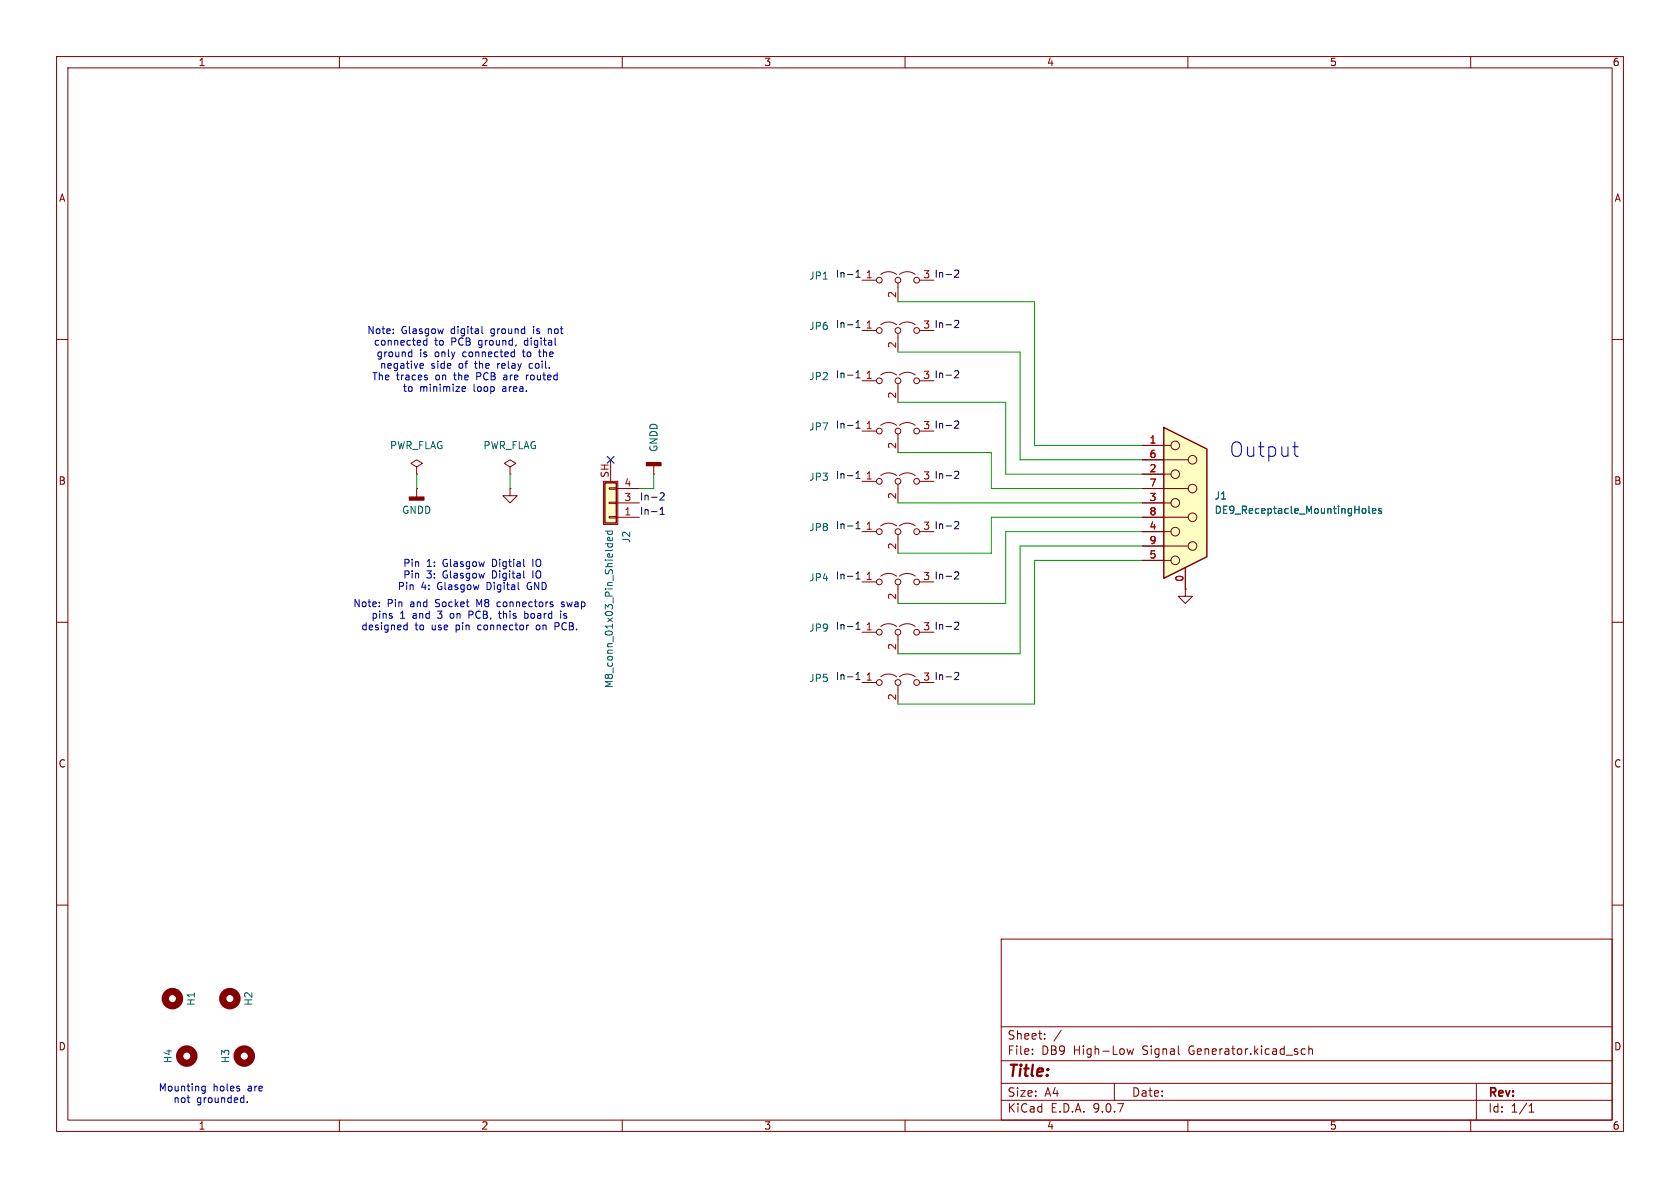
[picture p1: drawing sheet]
<svg xmlns="http://www.w3.org/2000/svg" width="297mm" height="210mm" viewBox="0 0 297 210" stroke-linecap="round" stroke-linejoin="round" font-family="sans-serif">
<g fill="none" stroke="#840000" stroke-width=".18">
<path d="M10 10h277v190h-277zM12 12h273v186h-273zM60 10v2M110 10v2M160 10v2M210 10v2M260 10v2M152.4 49.5h2.5M152.4 58.4h2.5M155.7 48.5a2.26 2.26 0 0 1 2.8 0M155.7 57.4a2.26 2.26 0 0 1 2.8 0M158.7 50v3.3"/>
<path d="M158.7 58.9v3.3M159 48.5a2.26 2.26 0 0 1 2.8 0M159 57.4a2.26 2.26 0 0 1 2.8 0M162.6 49.5h2.5M162.6 58.4h2.5M10 60h2M152.4 67.3h2.5M155.7 66.3a2.26 2.26 0 0 1 2.8 0M158.7 67.8v3.3M159 66.3a2.26 2.26 0 0 1 2.8 0M162.6 67.3h2.5M285 60h2"/>
<path d="M90.2 86.4v1.2h1.2l-1.2 1.3-1.3-1.3h1.3M90.2 86.4h.1M152.4 85.1h2.5M152.4 94h2.5M155.7 84.1a2.26 2.26 0 0 1 2.8 0M155.7 93a2.26 2.26 0 0 1 2.8 0M158.7 85.6v3.3M158.7 94.5v3.3M159 84.1a2.26 2.26 0 0 1 2.8 0M159 93a2.26 2.26 0 0 1 2.8 0M162.6 85.1h2.5M162.6 94h2.5"/>
<path d="M10 110h2M285 110h2M10 160h2M177 166h108v32h-108zM285 160h2M60 198v2M110 198v2M160 198v2M177 194.5h108M177 191.5h108M177 187.5h108M177 181.5h108"/>
<path d="M182.5 186.3v.1M182.5 185.5v.1M184.7 183.6v.1M184.7 182.8v.1M187.6 182.1l-1.3 2M197 191.5v3M199.2 185.4l.3 1 .3-.7 .3 .7 .3-1M208.4 186.3l.1 .1M210 198v2M230.2 186.3h.5M230.2 185.5h.5M231.4 185.5l.2-.1 .4 .1v.9"/>
<path d="M231.4 184.9v1.5M260 198v2M261 191.5v6.5M270.3 196.6h.9M270.3 195.5l.4-.4v1.5"/>
<circle cx="155.4" cy="49.5" r=".51"/>
<circle cx="155.4" cy="58.4" r=".51"/>
<circle cx="158.8" cy="49.5" r=".51"/>
<circle cx="158.8" cy="58.4" r=".51"/>
<circle cx="162.1" cy="58.4" r=".51"/>
<circle cx="162.1" cy="49.5" r=".51"/>
<circle cx="155.4" cy="67.3" r=".51"/>
<circle cx="158.8" cy="67.3" r=".51"/>
<circle cx="162.1" cy="67.3" r=".51"/>
<circle cx="155.4" cy="94" r=".51"/>
<circle cx="155.4" cy="85.1" r=".51"/>
<circle cx="158.8" cy="85.1" r=".51"/>
<circle cx="158.8" cy="94" r=".51"/>
<circle cx="162.1" cy="94" r=".51"/>
<circle cx="162.1" cy="85.1" r=".51"/>
</g>
<path d="M205.7 75.6l7.7 3.8v19l-7.7 3.8z" fill="#ffffc2"/>
<path d="M205.7 75.6l7.7 3.8v19l-7.7 3.8z" fill="none" stroke="#840000" stroke-width=".25"/>
<g fill="none" stroke="#840000" stroke-width=".18">
<path d="M152.4 76.2h2.5M155.7 75.2a2.26 2.26 0 0 1 2.8 0M158.7 76.7v3.3M159 75.2a2.26 2.26 0 0 1 2.8 0M162.6 76.2h2.5M201.9 78.7h5.1M73.7 82.6l1-.7-1-.6-1.1 .6 1.1 .7v1.2M73.7 83.8h.1M73.7 86.4h.1M73.7 86.4v1.5M115.6 83.8h.1M115.6 82.3v1.5"/>
<path d="M201.9 81.3h8.2M201.9 83.8h5.1M201.9 86.4h8.2M201.9 88.9h5.1M201.9 91.4h8.2M201.9 94h5.1M201.9 96.5h8.2M201.9 99.1h5.1M152.4 102.9h2.5M155.7 119.6a2.26 2.26 0 0 1 2.8 0M155.7 101.9a2.26 2.26 0 0 1 2.8 0M158.7 103.4v3.3"/>
<path d="M159 119.6a2.26 2.26 0 0 1 2.8 0M159 101.9a2.26 2.26 0 0 1 2.8 0M162.6 102.9h2.5M209.5 104.1v1.3h1.3l-1.3 1.3-1.2-1.3h1.2M209.5 104.1h.1M209.5 100.3v3.8M152.4 120.7h2.5M158.7 121.2v3.3M162.6 120.7h2.5"/>
<circle cx="155.4" cy="76.2" r=".51"/>
<circle cx="158.8" cy="76.2" r=".51"/>
<circle cx="162.1" cy="76.2" r=".51"/>
<circle cx="207.8" cy="78.7" r=".76"/>
<circle cx="207.8" cy="88.9" r=".76"/>
<circle cx="207.8" cy="83.8" r=".76"/>
<circle cx="207.8" cy="94" r=".76"/>
<circle cx="207.8" cy="99.1" r=".76"/>
<circle cx="210.8" cy="86.4" r=".76"/>
<circle cx="210.8" cy="81.3" r=".76"/>
<circle cx="210.8" cy="91.4" r=".76"/>
<circle cx="210.8" cy="96.5" r=".76"/>
<circle cx="155.4" cy="102.9" r=".51"/>
<circle cx="158.8" cy="102.9" r=".51"/>
<circle cx="162.1" cy="102.9" r=".51"/>
<circle cx="155.4" cy="120.7" r=".51"/>
<circle cx="158.8" cy="120.7" r=".51"/>
<circle cx="162.1" cy="120.7" r=".51"/>
</g>
<path d="M241.2 89.9l.3 .2v.4l-.3 .2M242 89.5v1.1l.2 .1M242.6 90.3l.6-.1v-.2l-.4-.1-.2 .2 .1 .6h.5M244.2 90l-.3-.1-.2 .2 .1 .2 .4 .1v.3h-.5" fill="none" stroke="#006464" stroke-width=".18"/>
<g fill="none" stroke="#840000" stroke-width="1.3">
<circle cx="30.5" cy="176.5" r="1.27"/>
<circle cx="40.6" cy="176.5" r="1.27"/>
<circle cx="33" cy="186.7" r="1.27"/>
<circle cx="43.2" cy="186.7" r="1.27"/>
</g>
<g fill="#840000" stroke="#840000" stroke-width=".25">
<path d="M72.4 87.9h2.5v.5h-2.5z"/>
<path d="M114.3 81.8h2.5v.5h-2.5z"/>
</g>
<path d="M106.9 85.3h2.1v7.2h-2.1z" fill="#ffffc2"/>
<g fill="none" stroke="#840000" stroke-width=".18">
<path d="M201.9 78.7h3.8M90.2 82.6l1-.7-1-.6-1 .6 1 .7v1.2M90.2 83.8h.1M106.7 85.1h2.5v7.6h-2.5zM107.7 91.3h1.3v.3h-1.3zM107.7 88.8h1.3v.2h-1.3zM107.7 86.2h1.3v.3h-1.3zM107.9 81.3v3.8M109 91.4h4M109 88.9h4M109 86.4h4M201.9 91.4h3.8"/>
<path d="M201.9 88.9h3.8M201.9 86.4h3.8M201.9 81.3h3.8M201.9 83.8h3.8M201.9 94h3.8M201.9 96.5h3.8M201.9 99.1h3.8M152.4 111.8h2.5M155.7 110.7a2.26 2.26 0 0 1 2.8 0M158.7 112.3v3.3M159 110.7a2.26 2.26 0 0 1 2.8 0M162.6 111.8h2.5"/>
<path d="M209.5 104.1h.1M209.5 100.3v3.8"/>
<circle cx="155.4" cy="111.8" r=".51"/>
<circle cx="158.8" cy="111.8" r=".51"/>
<circle cx="162.1" cy="111.8" r=".51"/>
</g>
<path d="M106.9 85.3h2.1v7.2h-2.1z" fill="none" stroke="#840000" stroke-width=".25"/>
<path d="M107 96.1h1.3M107 93.9h1.3M107.5 96.1l-.1 .4 .3 .2 .5-.1v-.5M107.5 93.9l-.1 .3 .3 .3 .5-.1v-.5M108.2 95l.1 .4-.2 .2-.6-.1v-.5h.2l.2 .6M241.2 89.9l.3 .2v.4l-.3 .2M242 89.5v1.1l.2 .1M242.6 90.3l.6-.1v-.2l-.4-.1-.2 .2 .1 .6h.5M244.2 90l-.3-.1-.2 .2 .1 .2 .4 .1v.3h-.5" fill="none" stroke="#006464" stroke-width=".18"/>
<g fill="none" stroke="#0f0f0f" stroke-width=".18">
<path d="M151.3 48.1l.4-.4v1.3M151.3 57l.4-.4v1.3M151.3 57.9h.8M151.3 49h.8M168.8 47.9l.5-.2 .2 .4-.8 .9h.8M168.8 56.8l.5-.2 .2 .4-.8 .9h.8M151.3 65.9l.4-.4v1.3M151.3 74.8l.4-.4v1.3M151.3 75.7h.8M151.3 66.8h.8M168.8 65.6l.5-.1 .2 .4-.8 .9h.8M168.8 74.5l.5-.1 .2 .4-.8 .9h.8"/>
<path d="M116.7 87.2l.5-.1 .2 .4-.8 .9h.8M116.7 90.9h.7M116.7 90l.4-.3v1.2M151.3 83.7l.4-.4v1.3M151.3 92.6l.4-.4v1.3M151.3 93.5h.8M151.3 84.6h.8M168.8 92.3l.5-.1 .2 .4-.8 .9h.8M168.8 83.4l.5-.1 .2 .4-.8 .9h.8M151.3 111.2h.8M151.3 101.5l.4-.4v1.3M151.3 110.3l.4-.3v1.2"/>
<path d="M151.3 119.2l.4-.3v1.2M151.3 102.4h.8M168.8 110.1l.5-.1 .2 .3-.8 .9h.8M168.8 101.2l.5-.1 .2 .4-.8 .9h.8M168.8 119l.5-.1 .2 .3-.8 .9h.8M151.3 120.1h.8"/>
</g>
<path d="M158.7 53.3h24.2v25.4h19M158.7 62.2h21.6v19.1h21.6M158.7 71.1h19.1v12.7h24.1M73.7 83.8v2.6M90.2 83.8v2.6M115.6 83.8v2.6h-2.6M158.7 80h16.6v6.4h26.6M158.7 88.9h43.2M201.9 96.5h-21.6v19.1h-21.6M201.9 99.1h-19v25.4h-24.2M201.9 94h-24.1v12.7h-19.1M201.9 91.4h-26.6v6.4h-16.6" fill="none" stroke="#009600" stroke-width=".18"/>
<path d="M107.3 80.7l1.3 1.2M108.6 80.7l-1.3 1.2" fill="none" stroke="#000084" stroke-width=".18"/>
<g fill="none" stroke="#0000c2" stroke-width=".18">
<path d="M69.5 58.9v.1M69.5 58.2v.1M75.5 59.7v1.3M85.2 57.7v1.1l.2 .2M96.9 58.1v.9M97.1 58.1l-.2 .1M72.4 62.2l.4 .1M72.8 61.8v1.3M72.8 63l-.4 .1M74.3 64.4l.1-.1h.3l.2 .1v.2l-.6 .1M74.3 64.9l.1 .2 .4-.1M75 60.2l-.1 .2v.5l.2 .1h.4"/>
<path d="M75.4 66.7l.2 .2-.2 .3M75.4 66.3l.1 .1M81.7 69l.2 .2 .3-.1M81.7 68.5l.2-.2h.2l.2 .2v.2l-.6 .1M89.2 66.7l-.2 .1 .2 .4M90.9 63l-.3 .1M90.9 61.8v1.3M93.1 66.3v.9M93.4 66.3l-.3 .2M93.8 64.3l-.3 .2v.4l.3 .2M95.4 61.8v1.2M98.2 61h.1"/>
<path d="M228.5 79h1M229 80.6l.5 .1M67.1 107.1v.2M67.1 106.5v.1M71.4 111.2l.2 .1h.4M72 110.1v1.2M72 110.6l-.4-.1-.2 .1M82.9 108.7h.5M83.4 108h-.5v1.3M88.1 108.4h.5M88.1 106.4l-.2 .2v.4l.2 .3M88.3 108v1.1l.3 .2"/>
<path d="M91.7 104.2h.1M92.6 100.1h.2M92.6 102.1l.2 .1M92.8 108.5l.3-.1 .2 .2M92.8 108v1.3M93.3 109.2l-.2 .1-.3-.1M93.5 110.5l-.3 .1M94.9 110.6l-.1 .1 .1 .6M97.7 106.9v.3M98.1 110.1v1.2M98.1 110.7h.5M99.1 108v.1"/>
<path d="M99.1 108.4v.9M99.2 107.2l.4 .1M99.6 106.4l-.4 .2 .1 .2h.3M99.7 109.2l.3 .1M99.7 108.5v.2l.1 .2M35.7 192.7l.2 .2 .4-.1M36.3 192v1l-.3 .3-.3-.1M36.3 192.1l-.4-.1-.2 .1M43.7 194.8v.1"/>
</g>
<text font-size="3.5" fill="#0000c2" x="217.3" y="81">Output</text>
<text font-size="2.8" fill="#840000" x="178" y="190.9">Title:</text>
<g font-size="2.1" fill="#840000">
<text x="178" y="184">Sheet:</text>
<text x="178" y="186.7">File:</text>
<text x="184.1" y="186.7">DB9</text>
<text x="189.8" y="186.7">High-Low</text>
<text x="202.1" y="186.7">Signal</text>
<text x="210.4" y="186.7">Generator.kicad_sch</text>
<text x="178" y="196.9">KiCad</text>
<text x="178" y="194.1">Size:</text>
<text x="184.7" y="194.1">A4</text>
<text x="185.7" y="196.9">E.D.A.</text>
<text x="193.3" y="196.9">9.0.7</text>
<text x="200" y="194.1">Date:</text>
<text x="263" y="194.3">Rev:</text>
<text x="263" y="196.9">Id:</text>
<text x="267.1" y="196.9">1/1</text>
</g>
<g font-size="1.8" fill="#840000">
<text x="35" y="11.9">1</text>
<text x="85" y="11.9">2</text>
<text x="135" y="11.9">3</text>
<text x="185" y="11.9">4</text>
<text x="235" y="11.9">5</text>
<text x="285" y="11.9">6</text>
<text x="10.3" y="35.9">A</text>
<text x="285.3" y="35.9">A</text>
<text x="10.3" y="85.9">B</text>
<text x="285.3" y="85.9">B</text>
<text x="10.3" y="135.9">C</text>
<text x="285.3" y="135.9">C</text>
<text x="10.3" y="185.9">D</text>
<text x="285.3" y="185.9">D</text>
<text x="35" y="199.9">1</text>
<text x="85" y="199.9">2</text>
<text x="135" y="199.9">3</text>
<text x="185" y="199.9">4</text>
<text x="235" y="199.9">5</text>
<text x="285" y="199.9">6</text>
</g>
<g font-size="1.8" fill="#006464">
<text x="143" y="49.6">JP1</text>
<text x="143" y="58.5">JP6</text>
<text x="143" y="67.4">JP2</text>
<text x="143" y="76.3">JP7</text>
<text x="68.8" y="79.6">PWR_FLAG</text>
<text x="85.4" y="79.6">PWR_FLAG</text>
<text x="116.4" y="80" transform="rotate(-90 116.4 80)">GNDD</text>
<text x="143" y="85.2">JP3</text>
<text x="214.6" y="88.5">J1</text>
<text x="71" y="91">GNDD</text>
<text x="143" y="94.1">JP8</text>
<text x="214.6" y="91">DE9_Receptacle_MountingHoles</text>
<text x="111.6" y="96.1" transform="rotate(-90 111.6 96.1)">J2</text>
<text x="143" y="103">JP4</text>
<text x="143" y="111.9">JP9</text>
<text x="108.6" y="121.7" transform="rotate(-90 108.6 121.7)">M8_conn_01x03_Pin_Shielded</text>
<text x="143" y="120.8">JP5</text>
<text x="34.6" y="177.9" transform="rotate(-90 34.6 177.9)">H1</text>
<text x="44.8" y="177.9" transform="rotate(-90 44.8 177.9)">H2</text>
<text x="30.6" y="188.1" transform="rotate(-90 30.6 188.1)">H4</text>
<text x="40.7" y="188.1" transform="rotate(-90 40.7 188.1)">H3</text>
</g>
<g font-size="1.8" fill="#0f0f0f">
<text x="147.7" y="49.2">In-1</text>
<text x="163.1" y="49.3">3 In-2</text>
<text x="147.7" y="58.1">In-1</text>
<text x="163.1" y="58.2">3 In-2</text>
<text x="147.7" y="67">In-1</text>
<text x="163.1" y="67.1">3 In-2</text>
<text x="147.7" y="75.9">In-1</text>
<text x="163.1" y="75.9">3 In-2</text>
<text x="113" y="88.6">In-2</text>
<text x="147.7" y="84.7">In-1</text>
<text x="163.1" y="84.8">3 In-2</text>
<text x="113" y="91.1">In-1</text>
<text x="147.7" y="93.6">In-1</text>
<text x="163.1" y="93.7">3 In-2</text>
<text x="147.7" y="102.5">In-1</text>
<text x="163.1" y="102.6">3 In-2</text>
<text x="147.7" y="111.4">In-1</text>
<text x="163.1" y="111.5">3 In-2</text>
<text x="147.7" y="120.3">In-1</text>
<text x="163.1" y="120.4">3 In-2</text>
</g>
<g font-size="1.8" fill="#a90000">
<text x="153" y="49.3">1</text>
<text x="158.5" y="52.8" transform="rotate(-90 158.5 52.8)">2</text>
<text x="153" y="58.2">1</text>
<text x="158.5" y="61.7" transform="rotate(-90 158.5 61.7)">2</text>
<text x="153" y="67.1">1</text>
<text x="158.5" y="70.6" transform="rotate(-90 158.5 70.6)">2</text>
<text x="153" y="75.9">1</text>
<text x="158.5" y="79.4" transform="rotate(-90 158.5 79.4)">2</text>
<text x="203.1" y="78.5">1</text>
<text x="203.1" y="81">6</text>
<text x="203.1" y="83.6">2</text>
<text x="107.7" y="84.6" transform="rotate(-90 107.7 84.6)">SH</text>
<text x="110.3" y="88.6">3</text>
<text x="110.3" y="86.1">4</text>
<text x="153" y="84.8">1</text>
<text x="158.5" y="88.3" transform="rotate(-90 158.5 88.3)">2</text>
<text x="203.1" y="86.1">7</text>
<text x="203.1" y="88.6">3</text>
<text x="110.3" y="91.2">1</text>
<text x="153" y="93.7">1</text>
<text x="203.1" y="91.2">8</text>
<text x="203.1" y="93.7">4</text>
<text x="158.5" y="97.2" transform="rotate(-90 158.5 97.2)">2</text>
<text x="203.1" y="96.3">9</text>
<text x="203.1" y="98.8">5</text>
<text x="153" y="102.6">1</text>
<text x="158.5" y="106.1" transform="rotate(-90 158.5 106.1)">2</text>
<text x="209.3" y="102.9" transform="rotate(-90 209.3 102.9)">0</text>
<text x="153" y="111.5">1</text>
<text x="158.5" y="115" transform="rotate(-90 158.5 115)">2</text>
<text x="153" y="120.4">1</text>
<text x="158.5" y="123.9" transform="rotate(-90 158.5 123.9)">2</text>
</g>
<g font-size="1.8" fill="#0000c2">
<text x="64.8" y="59.3">Note:</text>
<text x="70.9" y="59.3">Glasgow</text>
<text x="79.8" y="59.3">digital</text>
<text x="87" y="59.3">ground</text>
<text x="94.7" y="59.3">is</text>
<text x="97.5" y="59.3">not</text>
<text x="66" y="61.3">connected</text>
<text x="66.5" y="63.3">ground</text>
<text x="67.1" y="65.4">negative</text>
<text x="74.2" y="63.3">is</text>
<text x="76.2" y="65.4">side</text>
<text x="76.8" y="61.3">to</text>
<text x="77" y="63.3">only</text>
<text x="79.9" y="61.3">PCB</text>
<text x="81.2" y="65.4">of</text>
<text x="82.1" y="63.3">connected</text>
<text x="84.3" y="65.4">the</text>
<text x="84.9" y="61.3">ground,</text>
<text x="88.4" y="65.4">relay</text>
<text x="92.9" y="63.3">to</text>
<text x="93.2" y="61.3">digital</text>
<text x="94.2" y="65.4">coil.</text>
<text x="96" y="63.3">the</text>
<text x="65.7" y="67.4">The</text>
<text x="70.1" y="67.4">traces</text>
<text x="71.1" y="69.5">to</text>
<text x="74.2" y="69.5">minimize</text>
<text x="77.1" y="67.4">on</text>
<text x="80.6" y="67.4">the</text>
<text x="83.8" y="69.5">loop</text>
<text x="84.7" y="67.4">PCB</text>
<text x="89.1" y="69.5">area.</text>
<text x="89.7" y="67.4">are</text>
<text x="93.9" y="67.4">routed</text>
<text x="71.2" y="100.4">Pin</text>
<text x="75.4" y="100.4">1:</text>
<text x="78.4" y="100.4">Glasgow</text>
<text x="87.3" y="100.4">Digtial</text>
<text x="94.6" y="100.4">IO</text>
<text x="62.4" y="107.5">Note:</text>
<text x="68.4" y="107.5">Pin</text>
<text x="70.2" y="104.5">Pin</text>
<text x="71.2" y="102.5">Pin</text>
<text x="72.6" y="107.5">and</text>
<text x="74.4" y="104.5">4:</text>
<text x="75.4" y="102.5">3:</text>
<text x="77.2" y="107.5">Socket</text>
<text x="77.4" y="104.5">Glasgow</text>
<text x="78.4" y="102.5">Glasgow</text>
<text x="84.7" y="107.5">M8</text>
<text x="86.3" y="104.5">Digital</text>
<text x="87.3" y="102.5">Digital</text>
<text x="88.5" y="107.5">connectors</text>
<text x="93.7" y="104.5">GND</text>
<text x="94.6" y="102.5">IO</text>
<text x="100.1" y="107.5">swap</text>
<text x="63.8" y="111.6">designed</text>
<text x="65.6" y="109.6">pins</text>
<text x="70.7" y="109.6">1</text>
<text x="73.1" y="109.6">and</text>
<text x="73.4" y="111.6">to</text>
<text x="76.4" y="111.6">use</text>
<text x="77.7" y="109.6">3</text>
<text x="80" y="109.6">on</text>
<text x="80.8" y="111.6">pin</text>
<text x="83.5" y="109.6">PCB,</text>
<text x="84.9" y="111.6">connector</text>
<text x="89.1" y="109.6">this</text>
<text x="93.8" y="109.6">board</text>
<text x="95.5" y="111.6">on</text>
<text x="98.9" y="111.6">PCB.</text>
<text x="100.3" y="109.6">is</text>
<text x="28" y="193.1">Mounting</text>
<text x="30.6" y="195.2">not</text>
<text x="34.7" y="195.2">grounded.</text>
<text x="37.7" y="193.1">holes</text>
<text x="43.9" y="193.1">are</text>
</g>
</svg>
